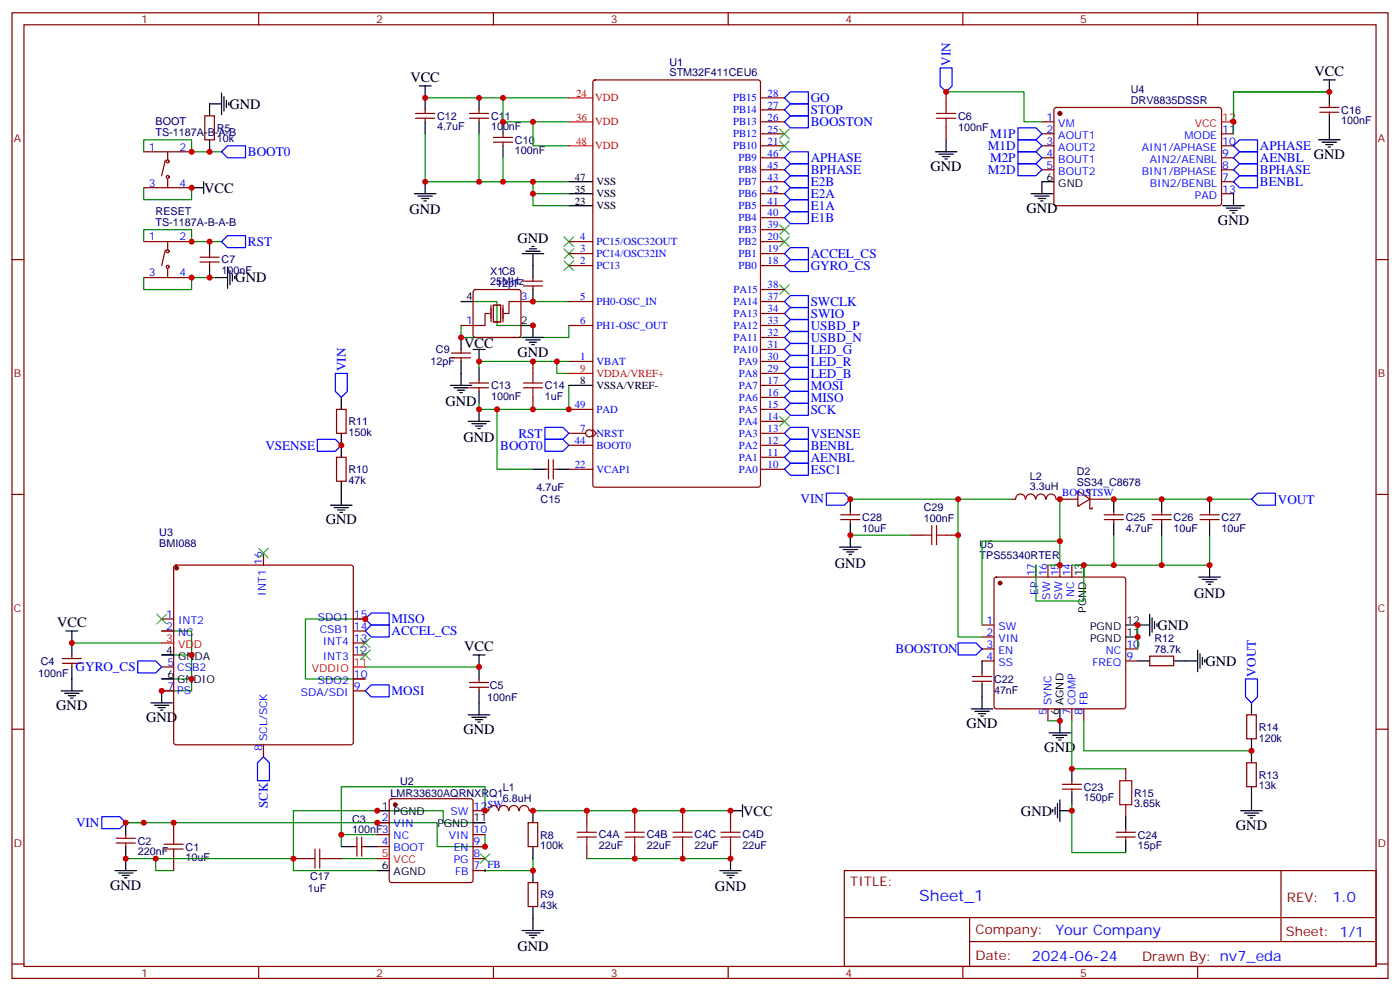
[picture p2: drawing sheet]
<svg xmlns="http://www.w3.org/2000/svg" width="412mm" height="292mm" viewBox="0 0 412 292" stroke-linecap="round" stroke-linejoin="round" font-family="sans-serif">
<g fill="none" stroke="#870000" stroke-width=".35">
<path d="M3.5 3.8h405.4v284.3h-405.4zM7.1 7.3h398.2v277.3h-398.2zM76.2 3.8v3.5M145.3 3.8v3.5M214.5 3.8v3.5M283.6 3.8v3.5M352.8 3.8v3.5M60.3 34.1h2.8v7.1h-2.8zM122.4 34.8h5.7M122.4 33.4h5.7M125.2 32.3v1.1M125.2 34.8v1.1"/>
<path d="M138.3 34.8h5.6M138.3 33.4h5.6M141.1 32.3v1.1M141.1 34.8v1.1M148.2 39.4v1.1M174.9 23.7l.4-.2h48l.7 .5v118.8l-.4 .6-48.3 .1-.6-.5-.1-118.8zM224 39.4h7.1M224 35.9h7.1M224 32.3h7.1M224 28.8h7.1M278.7 27.1v3.5M278.7 37.6v3.6"/>
<path d="M306.9 39.4h3.5M306.9 35.9h3.5M310.7 31.9l.4-.3 48.3 .1 .4 .6v27.8l-.7 .5-48.2-.1-.5-.6v-27.6zM359.8 39.4h3.6M388.8 31.6h5.6M388.8 33.1h5.6M391.6 30.6v1M391.6 33.1v1M42.3 55.3h14.1M42.3 44.7h14.1M48.7 47.2l-1.1 4.6M49.4 44.7v2.5"/>
<path d="M49.4 52.8v2.5M145.3 40.5h5.7M145.3 41.9h5.7M148.2 41.9v1M224 57h7.1M224 53.5h7.1M224 50h7.1M224 46.5h7.1M224 42.9h7.1M306.9 50h3.5M306.9 46.5h3.5M306.9 42.9h3.5"/>
<path d="M359.8 57h3.6M359.8 53.5h3.6M359.8 50h3.6M359.8 46.5h3.6M359.8 42.9h3.6M3.5 76.4h3.6M42.3 71.2h14.1M48.7 73.6l-1.1 4.6M49.4 71.2v2.4M49.4 79.3v2.4M58.9 75.7h5.7M58.9 77.2h5.7"/>
<path d="M61.7 74.7v1M61.7 77.2v1M167.6 78.2h7M167.6 74.7h7M167.6 71.2h7M224 78.2h7.1M224 74.7h7.1M224 71.2h7.1M224 67.6h7.1M224 64.1h7.1M224 60.6h7.1M405.3 76.4h3.6"/>
<path d="M42.3 81.7h14.1M135.8 95.8h3.5M139.6 85.5l.5-.2h12.7l.5 .2 .2 .5v12.7l-.3 .5-.4 .2h-12.7l-.5-.3-.3-.4v-12.7zM153.5 88.8h3.5M154.2 84.2h5.6M154.2 82.8h5.6M157 81.7v1.1M157 84.2v1.1M167.6 95.8h7M167.6 88.8h7M224 95.8h7.1M224 88.8h7.1"/>
<path d="M224 92.3h7.1M224 85.3h7.1M224 99.4h7.1M133 105.4h5.6M133 104h5.6M135.8 102.9v1.1M135.8 105.4v1M138.3 112.8h5.6M138.3 114.2h5.6M141.1 111.7v1.1M141.1 114.2v1.1M157 106.4v3.6"/>
<path d="M157 117v3.5M167.6 106.4h7M224 117h7.1M224 113.5h7.1M224 106.4h7.1M224 102.9h7.1M224 110h7.1M99.1 134.7h2.9v7h-2.9zM99.1 120.5h2.9v7.1h-2.9zM160.5 138.2h1.1M161.6 135.4v5.6M163 135.4v5.6"/>
<path d="M163 138.2h1M167.6 138.2h7M167.6 131.1h7M167.6 127.6h4.9M167.6 120.5h7M174.6 126.5l1.1 1.1-1.1 1.1M224 138.2h7.1M224 134.7h7.1M224 131.1h7.1M224 127.6h7.1M224 124.1h7.1M224 120.5h7.1"/>
<path d="M3.5 145.6h3.6M247.6 153h5.7M247.6 151.6h5.7M250.5 150.5v1.1M250.5 153v1.1M268.1 157.6h3.5M278.7 157.6h3.5M298.1 147h1.1M299.2 147a1.41 1.41 0 0 1 1.4-1.5 1.41 1.41 0 0 1 1.4 1.5M302.2 147a1.41 1.41 0 0 1 1.4-1.5 1.41 1.41 0 0 1 1.4 1.5M305.2 147a1.41 1.41 0 0 1 1.4-1.5 1.41 1.41 0 0 1 1.4 1.5M308.2 147a1.41 1.41 0 0 1 1.4-1.5 1.41 1.41 0 0 1 1.4 1.5"/>
<path d="M311.1 147h6.4M317.5 144.5l3.5 2.5-3.5 2.1zM320.3 144.5v-.3h.7v2.8M321 147v2.8h.7v-.3M321 147h5.3M325.3 153h5.6M325.3 151.6h5.6M328.1 150.5v1.1M328.1 153v1.1M339.4 153h5.6M339.4 151.6h5.6M342.2 150.5v1.1"/>
<path d="M342.2 153v1.1M353.5 153h5.6M353.5 151.6h5.6M356.3 150.5v1.1M356.3 153v1.1M405.3 145.6h3.6M51.4 166.6l.5-.2h51.5l.5 .2 .2 .5v51.5l-.3 .5-.4 .2h-51.5l-.5-.2-.2-.5v-51.5zM77.6 162.9v3.5M293 170.1l.5-.2h37.4l.5 .2 .2 .5v37.4l-.2 .5-.5 .2h-37.4l-.5-.2-.2-.5v-37.4zM305.2 166.4v3.5M308.7 166.4v3.5M312.2 166.4v3.5"/>
<path d="M315.7 166.4v3.5M18.3 193.9h5.7M18.3 195.3h5.7M21.2 192.9v1M21.2 195.3v1.1M47.6 182.3h3.6M47.6 185.8h3.6M47.6 196.4h3.6M104.1 182.3h3.5M104.1 185.8h3.5M104.1 199.9h3.5M104.1 192.9h3.5"/>
<path d="M104.1 189.3h3.5M141.1 199.9v1.1M286.5 199.2h5.6M289.3 184h3.5M289.3 187.6h3.5M289.3 191.1h3.5M289.3 194.6h3.5M289.3 198.2v1M331.6 191.1h3.5M331.6 194.6h3.5M338.7 193.2h7v2.8h-7zM3.5 214.7h3.6"/>
<path d="M47.6 203.4h3.6M77.6 219.3v3.5M104.1 203.4h3.5M138.3 201h5.6M138.3 202.4h5.6M141.1 202.4v1M286.5 200.6h5.6M289.3 200.6v1.1M308.7 208.7v3.6M315.7 208.7v3.6M319.3 208.7v3.6M367.2 210.5h2.9v7.1h-2.9z"/>
<path d="M405.3 214.7h3.6M114.9 235.4l.5-.2h23.2l.5 .2 .2 .5v23.3l-.2 .5-.5 .2h-23.2l-.5-.2-.2-.5v-23.3zM139.3 238.7h4.6M144 238.7a1.41 1.41 0 0 1 1.4-1.5 1.41 1.41 0 0 1 1.4 1.5M147 238.7a1.41 1.41 0 0 1 1.4-1.5 1.41 1.41 0 0 1 1.4 1.5M150 238.7a1.41 1.41 0 0 1 1.4-1.5 1.41 1.41 0 0 1 1.4 1.5M153 238.7a1.41 1.41 0 0 1 1.4-1.5 1.41 1.41 0 0 1 1.4 1.5M155.9 238.7h1.1M172.9 238.7v3.6M187 238.7v3.6M201.1 238.7v3.6M215.2 238.7v3.6"/>
<path d="M312.9 232.4h5.7M312.9 231h5.7M315.7 229.9v1.1M315.7 232.4v1M331.6 226.4v3.5M331.6 237v3.5M367.2 224.6h2.9v7.1h-2.9zM34.2 248.2h5.7M34.2 246.8h5.7M37 245.8v1M37 248.2v1.1M51.2 242.3v3.5"/>
<path d="M51.2 252.8v3.6M86.4 252.8h3.6M97 252.8h3.5M104.1 249.3h1M105.1 246.5v5.6M106.5 246.5v5.6M106.5 249.3h1.1M111.1 249.3h3.6M111.1 242.3h3.6M111.1 245.8h3.6M139.3 249.3h3.6M139.3 252.8h3.6"/>
<path d="M139.3 245.8h3.6M139.3 256.4h3.6M155.6 259.9h2.8v7h-2.8zM155.6 242.3h2.8v7h-2.8zM172.9 249.3v3.5M187 249.3v3.5M201.1 249.3v3.5M215.2 249.3v3.5M248.7 256.4h156.6v28.2h-156.6zM328.8 246.5h5.6M328.8 245.1h5.6M331.6 244v1.1"/>
<path d="M331.6 246.5v1M377.3 256.4v20.9M248.7 270.2h156.5M285.6 277.3h119.6M285.6 270.2v14.1M3.5 283.9h3.6M76.2 284.6v3.5M145.3 284.6v3.5M214.5 284.6v3.5M283.6 284.6v3.5M352.8 284.6v3.5M405.3 283.9h3.6"/>
<circle cx="49.4" cy="52.1" r=".44"/>
<circle cx="49.4" cy="47.5" r=".44"/>
<circle cx="49.4" cy="74" r=".44"/>
<circle cx="49.4" cy="78.6" r=".44"/>
<circle cx="173.6" cy="127.6" r="1.06"/>
</g>
<g fill="none" stroke="#00f" stroke-width=".35">
<path d="M231.1 32.3l1.7-1.7h5.3v3.5h-5.3zM231.1 28.8l1.7-1.7h5.3v3.5h-5.3zM231.1 35.9l1.7-1.8h5.3v3.5h-5.3zM276.9 20h3.6v5.3l-1.8 1.8-1.8-1.8zM299.9 37.6h5.3l1.7 1.8-1.7 1.8h-5.3zM65.3 44.7l1.7-1.8h5.3v3.6h-5.3zM231.1 46.5l1.7-1.8h5.3v3.5h-5.3zM231.1 50l1.7-1.8h5.3v3.6h-5.3zM231.1 57l1.7-1.7h5.3v3.5h-5.3zM231.1 53.5l1.7-1.7h5.3v3.5h-5.3zM299.9 41.2h5.3l1.7 1.7-1.7 1.8h-5.3zM299.9 44.7h5.3l1.7 1.8-1.7 1.7h-5.3z"/>
<path d="M299.9 48.2h5.3l1.7 1.8-1.7 1.8h-5.3zM363.4 42.9l1.7-1.7h5.3v3.5h-5.3zM363.4 50l1.7-1.8h5.3v3.6h-5.3zM365.1 51.8h5.3v3.5h-5.3l-1.7-1.8zM365.1 44.7h5.3v3.5h-5.3l-1.7-1.7zM67 69.4h5.3v3.5h-5.3l-1.7-1.7zM231.1 74.7l1.7-1.8h5.3v3.5h-5.3zM231.1 78.2l1.7-1.8h5.3v3.6h-5.3zM231.1 64.1l1.7-1.8h5.3v3.6h-5.3zM231.1 60.6l1.7-1.8h5.3v3.5h-5.3zM231.1 99.4l1.7-1.8h5.3v3.5h-5.3zM231.1 95.8l1.7-1.7h5.3v3.5h-5.3z"/>
<path d="M231.1 92.3l1.7-1.7h5.3v3.5h-5.3zM231.1 88.8l1.7-1.8h5.3v3.6h-5.3zM98.8 110h3.5v5.3l-1.8 1.7-1.7-1.7zM231.1 117l1.7-1.7h5.3v3.5h-5.3zM231.1 113.5l1.7-1.8h5.3v3.6h-5.3zM231.1 110l1.7-1.8h5.3v3.5h-5.3zM231.1 106.4l1.7-1.7h5.3v3.5h-5.3zM231.1 102.9l1.7-1.8h5.3v3.6h-5.3zM93.5 129.4h5.3l1.7 1.7-1.7 1.8h-5.3zM160.5 129.4h5.3l1.8 1.7-1.8 1.8h-5.3zM160.5 125.8h5.3l1.8 1.8-1.8 1.8h-5.3zM231.1 127.6l1.7-1.8h5.3v3.6h-5.3z"/>
<path d="M231.1 120.5l1.7-1.7h5.3v3.5h-5.3zM231.1 134.7l1.7-1.8h5.3v3.5h-5.3zM231.1 131.1l1.7-1.7h5.3v3.5h-5.3zM232.8 136.4h5.3v3.5h-5.3l-1.7-1.7zM243.4 145.2h5.3l1.8 1.8-1.8 1.8h-5.3zM368.7 147l1.7-1.8h5.3v3.6h-5.3zM40.6 194.6h5.3l1.7 1.8-1.7 1.8h-5.3zM107.6 182.3l1.8-1.8h5.3v3.5h-5.3zM109.4 184h5.3v3.6h-5.3l-1.8-1.8zM282.2 189.3h5.3l1.8 1.8-1.8 1.8h-5.3zM366.9 199.9h3.5v5.3l-1.7 1.8-1.8-1.8zM107.6 203.4l1.8-1.7h5.3v3.5h-5.3z"/>
<path d="M77.6 222.8l1.8 1.8v5.3h-3.6v-5.3zM30 240.5h5.3l1.7 1.8-1.7 1.7h-5.3z"/>
</g>
<g fill="none" stroke="#000" stroke-width=".35">
<path d="M65.3 30.6h-3.6v3.5M65.3 27.4v6.4M66 28.5v4.2M66.7 29.5v2.1M67.4 30.2v.7M123.5 25.3h3.5M125.2 25.3v7M125.2 35.9v3.5M141.1 28.8v3.5M141.1 35.9v3.5M148.2 35.9v3.5M389.8 23.5h3.5"/>
<path d="M391.6 23.5v7.1M391.6 34.1v7.1M56.4 55.3h3.6M60 53.5v3.5M61.7 41.2v3.5M122.1 57h6.3M123.1 57.7h4.3M124.2 58.5h2.1M124.9 59.2h.7M125.2 53.5v3.5M148.2 42.9v3.6M167.6 57h7"/>
<path d="M167.6 53.5h7M275.5 44.7h6.4M276.6 45.4h4.2M277.6 46.1h2.2M278.3 46.8h.7M278.7 41.2v3.5M303.7 57h6.4M304.8 57.7h4.2M305.9 58.5h2.1M306.6 59.2h.7M310.4 53.5h-3.5v3.5M363.4 57v3.6"/>
<path d="M388.4 41.2h6.4M389.5 41.9h4.2M390.5 42.6h2.1M391.2 43.3h.7M61.7 71.2v3.5M61.7 78.2v3.5M67 78.6v6.3M67.7 79.6v4.3M153.8 74.7h6.4M154.9 74h4.2M155.9 73.3h2.1M156.6 72.6h.7"/>
<path d="M157 74.7v7M167.6 60.6h7M360.2 60.6h6.3M361.2 61.3h4.3M362.3 62h2.1M363 62.7h.7M63.5 81.7h3.5M68.4 80.7v2.1M69.1 81.4v.7M135.8 99.4v3.5M135.8 88.8h3.5M153.5 95.8h3.5v3.6"/>
<path d="M153.8 99.4h6.4M157 85.3v3.5M100.5 117v3.5M132.6 113.5h6.4M133.7 114.2h4.2M134.8 114.9h2.1M135.5 115.6h.7M135.8 106.4v7.1M139.3 102.9h3.6M141.1 102.9v3.5M141.1 108.2v3.5M141.1 115.3v3.5"/>
<path d="M154.9 100.1h4.2M155.9 100.8h2.1M156.6 101.5h.7M167.6 113.5h7M100.5 127.6v7.1M137.9 124.1h6.4M139 124.8h4.2M140.1 125.5h2.1M140.8 126.2h.7M141.1 120.5v3.6M157 138.2h3.5M164 138.2h3.6"/>
<path d="M97.4 148.8h6.3M98.4 149.5h4.3M99.5 150.2h2.1M100.2 150.9h.7M100.5 141.7v7.1M250.5 147v3.5M250.5 154.1v7M328.1 147v3.5M328.1 154.1v3.5M342.2 147v3.5M342.2 154.1v3.5M356.3 147v3.5"/>
<path d="M356.3 154.1v3.5M247.3 161.1h6.3M248.4 161.8h4.2M249.4 162.5h2.1M250.1 163.2h.7M319.3 166.4v3.5M353.1 169.9h6.4M354.2 170.6h4.2M355.2 171.3h2.2M356 172h.7M356.3 166.4v3.5M19.4 185.8h3.5"/>
<path d="M21.2 185.8v7.1M21.2 196.4v7M47.6 192.9h3.6M47.6 199.9h3.6M139.3 192.9h3.6M141.1 192.9v7M289.3 194.6v3.6M331.6 187.6h3.5M331.6 184h7.1M335.1 194.6h3.6M338.7 180.9v6.3M339.4 181.9v4.3"/>
<path d="M340.1 183v2.1M340.8 183.7v.7M345.7 194.6h7.1M352.8 191.5v6.3M353.5 192.5v4.2M354.2 193.6v2.1M354.9 194.3v.7M18 203.4h6.3M19 204.2h4.3M20.1 204.9h2.1M20.8 205.6h.7M44.4 207h6.4"/>
<path d="M45.5 207.7h4.2M46.6 208.4h2.1M47.3 209.1h.7M47.6 203.4v3.6M137.9 210.5h6.4M139 211.2h4.2M140.1 211.9h2.1M140.8 212.6h.7M141.1 203.4v7.1M286.1 208.7h6.4M287.2 209.4h4.2M288.2 210.1h2.1"/>
<path d="M288.9 210.9h.7M289.3 201.7v7M309 215.8h6.4M310.1 216.5h4.2M311.1 217.2h2.2M311.9 217.9h.7M312.2 208.7v7.1M368.7 207v3.5M368.7 217.6v7M111.1 238.7h3.6M157 238.7v3.6M215.2 238.7h3.5"/>
<path d="M218.7 237v3.5M310.1 238.4v.7M310.8 237.7v2.1M311.5 236.6v4.2M312.2 238.7h3.5M312.2 235.5v6.4M315.7 226.4v3.5M315.7 233.4v3.6M365.5 238.7h6.3M366.5 239.4h4.3M368.7 231.7v7M33.9 256.4h6.3"/>
<path d="M34.9 257.1h4.3M36 257.8h2.1M36.7 258.5h.7M37 242.3v3.5M37 249.3v7.1M100.5 249.3h3.6M107.6 249.3h3.5M111.1 256.4h3.6M139.3 242.3h3.6M157 249.3v3.5M157 256.4v3.5M212 256.4h6.4"/>
<path d="M213.1 257.1h4.2M214.1 257.8h2.2M214.8 258.5h.7M215.2 252.8v3.6M331.6 240.5v3.5M331.6 247.5v3.6M367.6 240.1h2.1M368.3 240.8h.7M153.8 274h6.4M154.9 274.7h4.2M155.9 275.4h2.1M156.6 276.1h.7"/>
<path d="M157 266.9v7.1"/>
</g>
<g fill="none" stroke="#008700" stroke-width=".35">
<path d="M125.2 39.4v14.1h42.4M125.2 28.8h42.4M141.1 39.4v14.1M148.2 28.8v7.1h19.4M157 35.9v7h10.6M278.7 27.1h22.9v8.8h5.3M363.4 35.9v-8.8h28.2h-28.2v12.3M42.3 44.7v-3.5h14.1v3.5h8.9M42.3 55.3v3.5h14.1v-3.5M148.2 46.5v7M157 57v3.6h10.6M157 53.5v3.5h10.6"/>
<path d="M42.3 71.2v-3.6h14.1v3.6h8.9M42.3 81.7v3.6h14.1v-3.6h7.1M135.8 88.8h10.6v7h10.6M135.8 95.8v3.6h31.8v-3.6M157 88.8h10.6M164 106.4v3.6h3.6M167.6 113.5v7h-26.5v-1.7M167.6 106.4h-26.5v1.8M146.4 120.5v17.7h10.6M250.5 147h47.6M250.5 157.6h17.6M282.2 147v40.6h7.1"/>
<path d="M312.2 159.3h-22.9v24.7M312.2 147v19.4h-3.5M326.3 147h42.4M328.1 157.6v8.8h-8.8M342.2 157.6v8.8h-14.1M356.3 157.6v8.8h-14.1M305.2 166.4v10.6h14.1v-10.6M315.7 166.4h3.6M21.2 189.3h26.4M47.6 185.8h8.8v17.6h-8.8M47.6 199.9h8.8M47.6 192.9h8.8"/>
<path d="M107.6 182.3h-17.6v17.6h17.6M107.6 196.4h33.5M335.1 184v7.1M308.7 212.3h3.5M315.7 212.3v14.1h15.9M319.3 212.3v8.8h49.4M142.9 238.7v-7h-42.4v17.6M157 238.7h58.2M315.7 237v14.1h15.9M42.3 242.3h-5.3h91.8v7h14.1v-3.5M45.9 252.8v3.6h5.3M86.4 252.8v3.6h24.7"/>
<path d="M100.5 245.8h10.6M100.5 252.8h10.6M142.9 242.3h-12.4v-3.6h-44.1v14.1h-49.4M157 252.8v3.6h-14.1M172.9 252.8h42.3"/>
</g>
<g fill="none" stroke="#a10000" stroke-width=".35">
<path d="M275.9 34.8h5.6M275.9 33.4h5.6M278.7 30.6v2.8M278.7 34.8v2.8M154.2 114.2h5.6M154.2 112.8h5.6M157 110v2.8M157 114.2v2.8M271.6 157.6h2.9M274.5 154.8v5.6M275.9 157.6h2.8M275.9 154.8v5.6"/>
<path d="M329.8 229.9h3.6v7.1h-3.6zM48.3 248.6h5.7M48.3 250h5.7M51.2 245.8v2.8M51.2 250v2.8M90 252.8h2.8M92.8 250v5.7M94.2 252.8h2.8M94.2 250v5.7M170 246.5h5.7M170 245.1h5.7M172.9 242.3v2.8"/>
<path d="M172.9 246.5v2.8M184.1 246.5h5.7M184.1 245.1h5.7M187 242.3v2.8M187 246.5v2.8M198.3 246.5h5.6M198.3 245.1h5.6M201.1 242.3v2.8M201.1 246.5v2.8M212.4 246.5h5.6M212.4 245.1h5.6M215.2 242.3v2.8"/>
<path d="M215.2 246.5v2.8"/>
</g>
<path d="M311.9 147h.7M312.2 146.6v.8M142.5 238.7h.7M142.9 238.4v.7M142.5 256.4h.7M142.9 256v.7" fill="none" stroke="#000" stroke-width=".29"/>
<g fill="none" stroke="#3c3" stroke-width=".35">
<path d="M229.7 38l2.8 2.8M232.5 38l-2.8 2.8M229.7 41.5l2.8 2.8M232.5 41.5l-2.8 2.8M166.2 69.7l2.8 2.9M166.2 73.3l2.8 2.8M166.2 76.8l2.8 2.8M169 69.7l-2.8 2.9M169 73.3l-2.8 2.8M169 76.8l-2.8 2.8M229.7 66.2l2.8 2.8M229.7 69.7l2.8 2.9"/>
<path d="M232.5 66.2l-2.8 2.8M232.5 69.7l-2.8 2.9M229.7 83.9l2.8 2.8M232.5 83.9l-2.8 2.8M229.7 122.7l2.8 2.8M232.5 122.7l-2.8 2.8M76.2 161.5l2.8 2.8M79 161.5l-2.8 2.8M46.2 180.9l2.8 2.8M49 180.9l-2.8 2.8M106.2 187.9l2.8 2.8M106.2 191.5l2.8 2.8"/>
<path d="M109 187.9l-2.8 2.8M109 191.5l-2.8 2.8M141.5 251.4l2.8 2.8M144.3 251.4l-2.8 2.8"/>
</g>
<g fill="#870000" stroke="#870000" stroke-width=".35">
<circle cx="116.4" cy="237" r=".53"/>
<circle cx="52" cy="167.3" r=".53"/>
<circle cx="312.2" cy="33.4" r=".53"/>
<circle cx="294.6" cy="171.7" r=".53"/>
</g>
<path d="M167.6 28.8h7M167.6 35.9h7M359.8 35.9h3.6M167.6 42.9h7M167.6 110h7M47.6 189.3h3.6M104.1 196.4h3.5M111.1 252.8h3.6" fill="none" stroke="#f00" stroke-width=".35"/>
<path d="M144.3 92.3h-1.4v3.5h-3.6M144.6 89.9v4.9M145.3 89.9h2.2v4.9h-2.2zM148.2 89.9v4.9M153.5 88.8h-3.6v3.5h-1.4" fill="none" stroke="#870012" stroke-width=".35"/>
<g fill="#c00">
<circle cx="100.5" cy="245.8" r=".88"/>
<circle cx="45.9" cy="252.8" r=".88"/>
<circle cx="37" cy="252.8" r=".88"/>
<circle cx="51.2" cy="242.3" r=".88"/>
<circle cx="42.3" cy="242.3" r=".88"/>
<circle cx="111.1" cy="242.3" r=".88"/>
<circle cx="37" cy="242.3" r=".88"/>
<circle cx="215.2" cy="238.7" r=".88"/>
<circle cx="201.1" cy="252.8" r=".88"/>
<circle cx="187" cy="252.8" r=".88"/>
<circle cx="215.2" cy="252.8" r=".88"/>
<circle cx="201.1" cy="238.7" r=".88"/>
<circle cx="187" cy="238.7" r=".88"/>
<circle cx="172.9" cy="238.7" r=".88"/>
<circle cx="157" cy="238.7" r=".88"/>
<circle cx="142.9" cy="249.3" r=".88"/>
<circle cx="86.4" cy="252.8" r=".88"/>
<circle cx="111.1" cy="238.7" r=".88"/>
<circle cx="157" cy="256.4" r=".88"/>
<circle cx="142.9" cy="238.7" r=".88"/>
<circle cx="157" cy="88.8" r=".88"/>
<circle cx="157" cy="95.8" r=".88"/>
<circle cx="141.1" cy="120.5" r=".88"/>
<circle cx="141.1" cy="28.8" r=".88"/>
<circle cx="125.2" cy="28.8" r=".88"/>
<circle cx="148.2" cy="28.8" r=".88"/>
<circle cx="125.2" cy="53.5" r=".88"/>
<circle cx="148.2" cy="53.5" r=".88"/>
<circle cx="157" cy="53.5" r=".88"/>
<circle cx="157" cy="57" r=".88"/>
<circle cx="135.8" cy="99.4" r=".88"/>
<circle cx="56.4" cy="71.2" r=".88"/>
<circle cx="56.4" cy="81.7" r=".88"/>
<circle cx="61.7" cy="71.2" r=".88"/>
<circle cx="61.7" cy="81.7" r=".88"/>
<circle cx="56.4" cy="55.3" r=".88"/>
<circle cx="56.4" cy="44.7" r=".88"/>
<circle cx="21.2" cy="189.3" r=".88"/>
<circle cx="141.1" cy="196.4" r=".88"/>
<circle cx="56.4" cy="199.9" r=".88"/>
<circle cx="56.4" cy="192.9" r=".88"/>
<circle cx="47.6" cy="203.4" r=".88"/>
<circle cx="107.6" cy="182.3" r=".88"/>
<circle cx="363.4" cy="35.9" r=".88"/>
<circle cx="391.6" cy="27.1" r=".88"/>
<circle cx="61.7" cy="44.7" r=".88"/>
<circle cx="278.7" cy="27.1" r=".88"/>
<circle cx="100.5" cy="131.1" r=".88"/>
<circle cx="335.1" cy="187.6" r=".88"/>
<circle cx="319.3" cy="166.4" r=".88"/>
<circle cx="368.7" cy="221.1" r=".88"/>
<circle cx="282.2" cy="147" r=".88"/>
<circle cx="312.2" cy="159.3" r=".88"/>
<circle cx="328.1" cy="166.4" r=".88"/>
<circle cx="342.2" cy="166.4" r=".88"/>
<circle cx="250.5" cy="147" r=".88"/>
<circle cx="282.2" cy="157.6" r=".88"/>
<circle cx="250.5" cy="157.6" r=".88"/>
<circle cx="328.1" cy="147" r=".88"/>
<circle cx="312.2" cy="212.3" r=".88"/>
<circle cx="312.2" cy="147" r=".88"/>
<circle cx="342.2" cy="147" r=".88"/>
<circle cx="356.3" cy="147" r=".88"/>
<circle cx="315.7" cy="226.4" r=".88"/>
<circle cx="148.2" cy="35.9" r=".88"/>
<circle cx="157" cy="35.9" r=".88"/>
<circle cx="141.1" cy="53.5" r=".88"/>
<circle cx="157" cy="106.4" r=".88"/>
<circle cx="141.1" cy="106.4" r=".88"/>
<circle cx="157" cy="120.5" r=".88"/>
<circle cx="167.6" cy="120.5" r=".88"/>
<circle cx="146.4" cy="120.5" r=".88"/>
<circle cx="164" cy="106.4" r=".88"/>
<circle cx="315.7" cy="238.7" r=".88"/>
<circle cx="312.2" cy="166.4" r=".88"/>
<circle cx="335.1" cy="184" r=".88"/>
<circle cx="356.3" cy="166.4" r=".88"/>
</g>
<text font-size="4.6" fill="#00f" x="270.8" y="265.4">Sheet_1</text>
<g font-size="4.2">
<text x="387.2" y="22.4">VCC</text>
<text x="120.9" y="24.2">VCC</text>
<text x="67.6" y="32">GND</text>
<text x="274.1" y="50.3">GND</text>
<text x="60.1" y="56.7">VCC</text>
<text x="120.6" y="63.1">GND</text>
<text x="302.3" y="62.7">GND</text>
<text x="152.4" y="71.4">GND</text>
<text x="358.8" y="66.2">GND</text>
<text x="69.3" y="83.2">GND</text>
<text x="136.8" y="102.6">VCC</text>
<text x="152.4" y="105">GND</text>
<text x="131.2" y="119.5">GND</text>
<text x="136.5" y="130.1">GND</text>
<text x="96" y="154.4">GND</text>
<text x="245.9" y="167.2">GND</text>
<text x="351.7" y="176">GND</text>
<text x="16.8" y="184.7">VCC</text>
<text x="341" y="185.5">GND</text>
<text x="136.8" y="191.8">VCC</text>
<text x="355.1" y="196.1">GND</text>
<text x="16.6" y="209.1">GND</text>
<text x="43" y="212.6">GND</text>
<text x="284.7" y="214.4">GND</text>
<text x="136.5" y="216.1">GND</text>
<text x="307.6" y="221.4">GND</text>
<text x="218.9" y="240.2">VCC</text>
<text x="300.7" y="240.2">GND</text>
<text x="364.1" y="244.4">GND</text>
<text x="32.5" y="262">GND</text>
<text x="210.6" y="262.4">GND</text>
<text x="152.4" y="280">GND</text>
</g>
<g font-size="4.2" fill="#00f">
<text x="392.5" y="265.6">1.0</text>
<text x="310.9" y="275.2">Your Company</text>
<text x="304" y="283">2024-06-24</text>
</g>
<g font-size="3.9" fill="#00f">
<text x="280" y="19.3" transform="rotate(-90 280 19.3)">VIN</text>
<text x="238.8" y="33.7">STOP</text>
<text x="238.8" y="30.1">GO</text>
<text x="238.8" y="37.2">BOOSTON</text>
<text x="291.6" y="40.7">M1P</text>
<text x="73" y="46">BOOT0</text>
<text x="238.8" y="47.8">APHASE</text>
<text x="291" y="44.2">M1D</text>
<text x="291.6" y="47.7">M2P</text>
<text x="371.1" y="47.7">AENBL GND</text>
<text x="371.1" y="44.2">APHASE</text>
<text x="238.8" y="51.3">BPHASE</text>
<text x="291" y="51.2">M2D</text>
<text x="371.1" y="51.3">BPHASE</text>
<text x="238.8" y="58.3">E2A</text>
<text x="238.8" y="54.8">E2B</text>
<text x="371.1" y="54.8">BENBL</text>
<text x="238.8" y="65.4">E1B</text>
<text x="238.8" y="61.8">E1A</text>
<text x="73" y="72.5">RST</text>
<text x="238.8" y="76">ACCEL_CS</text>
<text x="238.8" y="79.5">GYRO_CS</text>
<text x="238.8" y="90.1">SWCLK</text>
<text x="238.8" y="93.6">SWIO</text>
<text x="238.8" y="100.7">USBD_N</text>
<text x="238.8" y="97.2">USBD_P</text>
<text x="238.8" y="107.7">LED_R</text>
<text x="238.8" y="104.2">LED_G</text>
<text x="101.9" y="109.3" transform="rotate(-90 101.9 109.3)">VIN</text>
<text x="238.8" y="111.3">LED_B</text>
<text x="238.8" y="118.3">MISO</text>
<text x="238.8" y="114.8">MOSI</text>
<text x="238.8" y="121.9">SCK</text>
<text x="152.7" y="128.9">RST</text>
<text x="238.8" y="128.9">VSENSE</text>
<text x="78.2" y="132.4">VSENSE</text>
<text x="147.4" y="132.4">BOOT0</text>
<text x="238.8" y="135.9">AENBL</text>
<text x="238.8" y="132.4">BENBL</text>
<text x="238.8" y="139.5">ESC1</text>
<text x="235.8" y="148.3">VIN</text>
<text x="376.4" y="148.3">VOUT</text>
<text x="115.4" y="183.6">MISO</text>
<text x="115.4" y="187.1">ACCEL_CS</text>
<text x="22.3" y="197.6">GYRO_CS</text>
<text x="263.8" y="192.3">BOOSTON</text>
<text x="370" y="199.2" transform="rotate(-90 370 199.2)">VOUT</text>
<text x="115.4" y="204.7">MOSI</text>
<text x="78.9" y="237.9" transform="rotate(-90 78.9 237.9)">SCK</text>
<text x="22.4" y="243.5">VIN</text>
</g>
<g font-size="3.9" fill="#800">
<text x="250.5" y="260.9">TITLE:</text>
<text x="379.1" y="265.6">REV:</text>
<text x="287.4" y="275.1">Company:</text>
<text x="378.7" y="275.8">Sheet: 1/1</text>
<text x="287.4" y="282.8">Date:</text>
<text x="336.4" y="282.9">Drawn By: nv7_eda</text>
</g>
<g font-size="3.2" fill="#800">
<text x="41.6" y="6.8">1</text>
<text x="110.8" y="6.8">2</text>
<text x="179.9" y="6.8">3</text>
<text x="249.1" y="6.8">4</text>
<text x="318.2" y="6.8">5</text>
<text x="4.1" y="41.9">A</text>
<text x="405.9" y="41.9">A</text>
<text x="4.1" y="111">B</text>
<text x="405.9" y="111">B</text>
<text x="4.1" y="180.2">C</text>
<text x="405.9" y="180.2">C</text>
<text x="4.1" y="249.3">D</text>
<text x="405.9" y="249.3">D</text>
<text x="41.6" y="287.6">1</text>
<text x="110.8" y="287.6">2</text>
<text x="179.9" y="287.6">3</text>
<text x="249.1" y="287.6">4</text>
<text x="318.2" y="287.6">5</text>
</g>
<g font-size="3.2" fill="#000080">
<text x="197.2" y="22.5">STM32F411CEU6</text>
<text x="197.2" y="19.3">U1</text>
<text x="333.1" y="27.3">U4</text>
<text x="128.8" y="35.2">C12</text>
<text x="144.6" y="35.2">C11</text>
<text x="282.2" y="35.3">C6</text>
<text x="333.1" y="30.6">DRV8835DSSR</text>
<text x="395.1" y="33.5">C16</text>
<text x="45.8" y="40">TS-1187A-B-A-B</text>
<text x="45.8" y="36.8">BOOT</text>
<text x="63.9" y="41.9">10k</text>
<text x="63.9" y="38.8">R5</text>
<text x="128.8" y="38.4">4.7uF</text>
<text x="144.6" y="38.4">100nF</text>
<text x="282.2" y="38.4">100nF</text>
<text x="395.1" y="36.7">100nF</text>
<text x="151.7" y="45.5">100nF</text>
<text x="151.7" y="42.3">C10</text>
<text x="45.8" y="63.3">RESET</text>
<text x="45.8" y="66.4">TS-1187A-B-A-B</text>
<text x="65.3" y="77.6">C7</text>
<text x="65.3" y="80.8">100nF</text>
<text x="144.4" y="80.9">X1C8</text>
<text x="144.4" y="84">25MHz</text>
<text x="146.2" y="84.6">12pF</text>
<text x="126.8" y="107.6">12pF</text>
<text x="128.4" y="104">C9</text>
<text x="144.6" y="117.8">100nF</text>
<text x="144.6" y="114.6">C13</text>
<text x="160.5" y="117.7">1uF</text>
<text x="160.5" y="114.6">C14</text>
<text x="102.7" y="125.2">R11</text>
<text x="102.7" y="128.4">150k</text>
<text x="102.7" y="142.5">47k</text>
<text x="102.7" y="139.3">R10</text>
<text x="303.3" y="141.2">L2</text>
<text x="317.2" y="143.1">SS34_C8678</text>
<text x="317.2" y="139.9">D2</text>
<text x="158.1" y="144.6">4.7uF</text>
<text x="159.3" y="148.1">C15</text>
<text x="303.3" y="144.4">3.3uH</text>
<text x="254" y="153.4">C28</text>
<text x="272.1" y="153.7">100nF</text>
<text x="272.1" y="150.5">C29</text>
<text x="331.6" y="153.4">C25</text>
<text x="345.7" y="153.4">C26</text>
<text x="359.8" y="153.4">C27</text>
<text x="46.9" y="161">BMI088</text>
<text x="46.9" y="157.8">U3</text>
<text x="254" y="156.6">10uF</text>
<text x="288.6" y="161.4">U5</text>
<text x="331.6" y="156.6">4.7uF</text>
<text x="345.7" y="156.6">10uF</text>
<text x="359.8" y="156.6">10uF</text>
<text x="288.6" y="164.5">TPS55340RTER</text>
<text x="340.1" y="189">R12</text>
<text x="12" y="195.8">C4</text>
<text x="340.1" y="192.2">78.7k</text>
<text x="11.2" y="199.3">100nF</text>
<text x="144.3" y="202.8">C5</text>
<text x="292.8" y="201.1">C22</text>
<text x="143.5" y="206.3">100nF</text>
<text x="292.8" y="204.2">47nF</text>
<text x="370.8" y="215.2">R14</text>
<text x="370.8" y="218.4">120k</text>
<text x="117.8" y="231">U2</text>
<text x="148.1" y="233">L1</text>
<text x="319.3" y="232.8">C23</text>
<text x="370.8" y="232.5">13k</text>
<text x="370.8" y="229.3">R13</text>
<text x="115" y="234.6">LMR33630AQRNXRQ1</text>
<text x="148.1" y="236.1">6.8uH</text>
<text x="319.3" y="236">150pF</text>
<text x="334.1" y="237.8">3.65k</text>
<text x="334.1" y="234.6">R15</text>
<text x="103.7" y="245.4">100nF3</text>
<text x="103.7" y="242.3">C3</text>
<text x="40.6" y="251.9">220nF</text>
<text x="40.6" y="248.7">C2</text>
<text x="54.7" y="250.5">C1</text>
<text x="159.1" y="250.1">100k</text>
<text x="159.1" y="246.9">R8</text>
<text x="176.4" y="250.1">22uF</text>
<text x="176.4" y="246.9">C4A</text>
<text x="190.5" y="250.1">22uF</text>
<text x="190.5" y="246.9">C4B</text>
<text x="204.6" y="250.1">22uF</text>
<text x="204.6" y="246.9">C4C</text>
<text x="218.7" y="250.1">22uF</text>
<text x="218.7" y="246.9">C4D</text>
<text x="335.1" y="250.1">15pF</text>
<text x="335.1" y="246.9">C24</text>
<text x="54.7" y="253.6">10uF</text>
<text x="90.6" y="262.8">1uF</text>
<text x="91.4" y="259.2">C17</text>
<text x="159.1" y="267.7">43k</text>
<text x="159.1" y="264.6">R9</text>
</g>
<g font-size="3.2" fill="#f00">
<text x="169.7" y="28.5">24</text>
<text x="175.3" y="29.9">VDD</text>
<text x="169.7" y="35.5">36</text>
<text x="360" y="35.5">12</text>
<text x="175.3" y="36.9">VDD</text>
<text x="351.9" y="37.3">VCC</text>
<text x="169.7" y="42.6">48</text>
<text x="175.3" y="44">VDD</text>
<text x="170.9" y="109.6">9</text>
<text x="175.7" y="111">VDDA/VREF+</text>
<text x="49" y="189">3</text>
<text x="52.5" y="190.7">VDD</text>
<text x="91.9" y="197.8">VDDIO</text>
<text x="104.2" y="196">11</text>
<text x="112.5" y="252.5">5</text>
<text x="116" y="254.2">VCC</text>
</g>
<g font-size="3.2" fill="#00f">
<text x="215.9" y="29.9">PB15</text>
<text x="226.1" y="28.5">28</text>
<text x="215.9" y="33.4">PB14</text>
<text x="226.1" y="35.5">26</text>
<text x="226.1" y="32">27</text>
<text x="308.3" y="35.5">1</text>
<text x="215.9" y="40.5">PB12</text>
<text x="215.9" y="36.9">PB13</text>
<text x="226.1" y="39.1">25</text>
<text x="308.3" y="39.1">2</text>
<text x="311.7" y="37.3">VM</text>
<text x="311.7" y="40.8">AOUT1</text>
<text x="348.9" y="40.8">MODE</text>
<text x="360" y="39.1">11</text>
<text x="43.8" y="44.3">1</text>
<text x="52.9" y="44.3">2</text>
<text x="215.9" y="44">PB10</text>
<text x="217.5" y="47.5">PB9</text>
<text x="226.1" y="46.1">46</text>
<text x="226.1" y="42.6">21</text>
<text x="308.3" y="42.6">3</text>
<text x="308.3" y="46.1">4</text>
<text x="311.7" y="44.3">AOUT2</text>
<text x="311.7" y="47.9">BOUT1</text>
<text x="336.4" y="44.3">AIN1/APHASE</text>
<text x="338.7" y="47.9">AIN2/AENBL</text>
<text x="360" y="46.1">9</text>
<text x="360" y="42.6">10</text>
<text x="217.5" y="51">PB8</text>
<text x="226.1" y="53.2">43</text>
<text x="226.1" y="49.6">45</text>
<text x="308.3" y="49.6">5</text>
<text x="311.7" y="51.4">BOUT2</text>
<text x="336.4" y="51.4">BIN1/BPHASE</text>
<text x="360" y="53.2">7</text>
<text x="360" y="49.6">8</text>
<text x="43.8" y="54.9">3</text>
<text x="52.9" y="54.9">4</text>
<text x="217.5" y="58.1">PB6</text>
<text x="217.5" y="54.6">PB7</text>
<text x="226.1" y="56.7">42</text>
<text x="338.7" y="54.9">BIN2/BENBL</text>
<text x="352" y="58.5">PAD</text>
<text x="360" y="56.7">13</text>
<text x="217.5" y="65.2">PB4</text>
<text x="217.5" y="61.6">PB5</text>
<text x="226.1" y="63.7">40</text>
<text x="226.1" y="60.2">41</text>
<text x="43.8" y="70.8">1</text>
<text x="52.9" y="70.8">2</text>
<text x="170.9" y="70.8">4</text>
<text x="217.5" y="68.7">PB3</text>
<text x="226.1" y="70.8">20</text>
<text x="226.1" y="67.3">39</text>
<text x="170.9" y="77.9">2</text>
<text x="170.9" y="74.3">3</text>
<text x="175.7" y="75.7">PC14/OSC32IN</text>
<text x="175.7" y="72.2">PC15/OSC32OUT</text>
<text x="217.5" y="75.7">PB1</text>
<text x="217.5" y="72.2">PB2</text>
<text x="226.1" y="77.9">18</text>
<text x="226.1" y="74.3">19</text>
<text x="43.8" y="81.4">3</text>
<text x="52.9" y="81.4">4</text>
<text x="175.7" y="79.3">PC13</text>
<text x="217.5" y="79.3">PB0</text>
<text x="153.5" y="88.4">3</text>
<text x="170.9" y="88.4">5</text>
<text x="175.7" y="89.9">PH0-OSC_IN</text>
<text x="216.1" y="89.9">PA14</text>
<text x="216.1" y="86.3">PA15</text>
<text x="226.1" y="88.4">37</text>
<text x="226.1" y="84.9">38</text>
<text x="137.3" y="95.5">1</text>
<text x="170.9" y="95.5">6</text>
<text x="216.1" y="93.4">PA13</text>
<text x="226.1" y="92">34</text>
<text x="226.1" y="95.5">33</text>
<text x="175.7" y="96.9">PH1-OSC_OUT</text>
<text x="216.1" y="100.4">PA11</text>
<text x="216.1" y="96.9">PA12</text>
<text x="226.1" y="99">32</text>
<text x="170.9" y="106.1">1</text>
<text x="175.7" y="107.5">VBAT</text>
<text x="216.1" y="104">PA10</text>
<text x="217.7" y="107.5">PA9</text>
<text x="226.1" y="106.1">30</text>
<text x="226.1" y="102.6">31</text>
<text x="217.7" y="111">PA8</text>
<text x="226.1" y="113.1">17</text>
<text x="226.1" y="109.6">29</text>
<text x="217.7" y="118.1">PA6</text>
<text x="217.7" y="114.5">PA7</text>
<text x="226.1" y="116.7">16</text>
<text x="169.3" y="120.2">49</text>
<text x="175.7" y="121.6">PAD</text>
<text x="217.7" y="125.1">PA4</text>
<text x="217.7" y="121.6">PA5</text>
<text x="226.1" y="123.7">14</text>
<text x="226.1" y="120.2">15</text>
<text x="169.3" y="130.8">44</text>
<text x="170.9" y="127.2">7</text>
<text x="175.7" y="128.7">NRST</text>
<text x="217.7" y="128.7">PA3</text>
<text x="226.1" y="130.8">12</text>
<text x="226.1" y="127.2">13</text>
<text x="169.3" y="137.8">22</text>
<text x="175.7" y="132.2">BOOT0</text>
<text x="217.7" y="135.7">PA1</text>
<text x="217.7" y="132.2">PA2</text>
<text x="226.1" y="137.8">10</text>
<text x="226.1" y="134.3">11</text>
<text x="175.7" y="139.2">VCAP1</text>
<text x="217.7" y="139.2">PA0</text>
<text x="312.9" y="146.1">BOOSTSW</text>
<text x="77.3" y="166.2" transform="rotate(-90 77.3 166.2)">16</text>
<text x="304.8" y="169.8" transform="rotate(-90 304.8 169.8)">17</text>
<text x="308.3" y="169.8" transform="rotate(-90 308.3 169.8)">16</text>
<text x="311.9" y="169.8" transform="rotate(-90 311.9 169.8)">15</text>
<text x="315.4" y="169.8" transform="rotate(-90 315.4 169.8)">14</text>
<text x="78.3" y="175.4" transform="rotate(-90 78.3 175.4)">INT1</text>
<text x="305.9" y="175.2" transform="rotate(-90 305.9 175.2)">EP</text>
<text x="309.4" y="176.5" transform="rotate(-90 309.4 176.5)">SW</text>
<text x="312.9" y="176.5" transform="rotate(-90 312.9 176.5)">SW</text>
<text x="316.4" y="175.8" transform="rotate(-90 316.4 175.8)">NC</text>
<text x="49" y="181.9">1</text>
<text x="49" y="185.5">2</text>
<text x="52.5" y="183.7">INT2</text>
<text x="93.6" y="183">SDO1</text>
<text x="104.2" y="185.5">14</text>
<text x="104.2" y="181.9">15</text>
<text x="290.6" y="183.7">1</text>
<text x="294.1" y="185.5">SW</text>
<text x="52.5" y="187.2">NC</text>
<text x="94.2" y="186.5">CSB1</text>
<text x="95.1" y="190">INT4</text>
<text x="104.2" y="189">13</text>
<text x="290.6" y="187.2">2</text>
<text x="290.6" y="190.7">3</text>
<text x="294.1" y="189">VIN</text>
<text x="331.8" y="190.7">10</text>
<text x="49.3" y="196">5</text>
<text x="52.2" y="197.4">CSB2</text>
<text x="95.1" y="194.3">INT3</text>
<text x="104.2" y="192.5">12</text>
<text x="290.6" y="194.3">4</text>
<text x="294.1" y="192.5">EN</text>
<text x="294.1" y="196">SS</text>
<text x="321.8" y="196">FREQ</text>
<text x="325.7" y="192.5">NC</text>
<text x="331.8" y="194.3">9</text>
<text x="49.3" y="203.1">7</text>
<text x="93.6" y="201.3">SDO2</text>
<text x="104.2" y="203.1">9</text>
<text x="104.2" y="199.6">10</text>
<text x="52.2" y="204.5">PS</text>
<text x="88.6" y="204.9">SDA/SDI</text>
<text x="309.7" y="207.7" transform="rotate(-90 309.7 207.7)">SYNC</text>
<text x="316.8" y="207.7" transform="rotate(-90 316.8 207.7)">COMP</text>
<text x="320.3" y="207.7" transform="rotate(-90 320.3 207.7)">FB</text>
<text x="308.3" y="210.6" transform="rotate(-90 308.3 210.6)">5</text>
<text x="315.4" y="210.6" transform="rotate(-90 315.4 210.6)">7</text>
<text x="318.9" y="210.6" transform="rotate(-90 318.9 210.6)">8</text>
<text x="77.3" y="221.2" transform="rotate(-90 77.3 221.2)">8</text>
<text x="78.7" y="218.3" transform="rotate(-90 78.7 218.3)">SCL/SCK</text>
<text x="139.5" y="238.4">12</text>
<text x="143.6" y="237.8">SW</text>
<text x="112.5" y="241.9">2</text>
<text x="116" y="243.7">VIN</text>
<text x="132.7" y="240.1">SW</text>
<text x="139.5" y="245.4">10</text>
<text x="112.5" y="249">4</text>
<text x="116" y="247.2">NC</text>
<text x="116" y="250.7">BOOT</text>
<text x="132.2" y="247.2">VIN</text>
<text x="133.7" y="250.7">EN</text>
<text x="139.5" y="249">9</text>
<text x="133.7" y="254.2">PG</text>
<text x="134" y="257.8">FB</text>
<text x="139.5" y="256">7 FB</text>
<text x="139.5" y="252.5">8</text>
</g>
<g font-size="3.2">
<text x="169.3" y="53.2">47</text>
<text x="308.3" y="53.2">6</text>
<text x="169.3" y="56.7">35</text>
<text x="175.7" y="54.6">VSS</text>
<text x="175.7" y="58.1">VSS</text>
<text x="311.7" y="54.9">GND</text>
<text x="169.3" y="60.2">23</text>
<text x="175.7" y="61.6">VSS</text>
<text x="137.3" y="88.4">4</text>
<text x="153.5" y="95.5">2</text>
<text x="170.9" y="113.1">8</text>
<text x="175.7" y="114.5">VSSA/VREF-</text>
<text x="318.9" y="169.8" transform="rotate(-90 318.9 169.8)">13</text>
<text x="320" y="180.4" transform="rotate(-90 320 180.4)">PGND</text>
<text x="321.1" y="185.5">PGND</text>
<text x="331.8" y="183.7">12</text>
<text x="321.1" y="189">PGND</text>
<text x="331.8" y="187.2">11</text>
<text x="49" y="192.5">4</text>
<text x="52.5" y="194.3">GNDA</text>
<text x="49.3" y="199.6">6</text>
<text x="52.2" y="201">GNDIO</text>
<text x="313.3" y="207.7" transform="rotate(-90 313.3 207.7)">AGND</text>
<text x="311.9" y="210.6" transform="rotate(-90 311.9 210.6)">6</text>
<text x="112.5" y="238.4">1</text>
<text x="116" y="240.1">PGND</text>
<text x="128.8" y="243.7">PGND</text>
<text x="139.5" y="241.9">11</text>
<text x="112.5" y="256">6</text>
<text x="116" y="257.8">AGND</text>
</g>
</svg>
